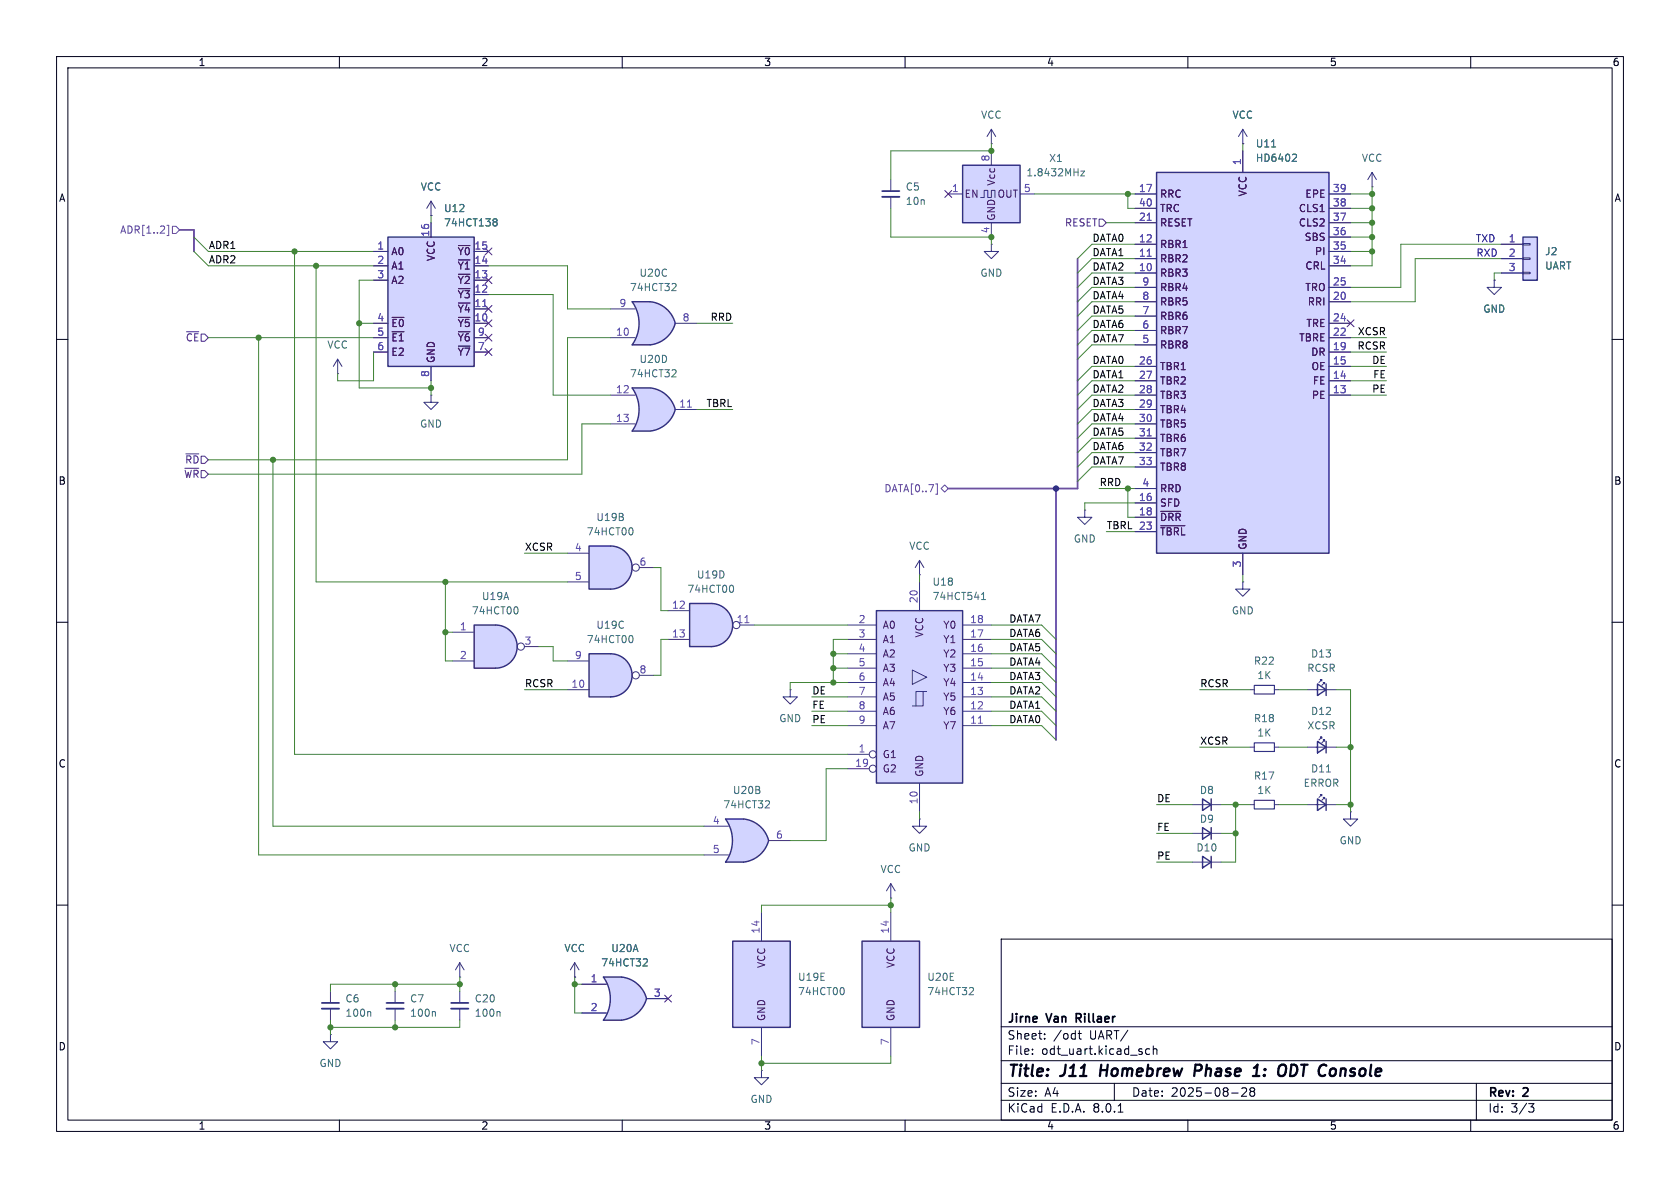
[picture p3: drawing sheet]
<svg xmlns="http://www.w3.org/2000/svg" width="297mm" height="210mm" viewBox="0 0 297 210" stroke-linecap="round" stroke-linejoin="round" font-family="sans-serif">
<g fill="none" stroke="#00001b" stroke-width=".18">
<path d="M10 10h277v190h-277zM12 12h273v186h-273zM60 10v2M110 10v2M160 10v2M210 10v2M260 10v2M10 60h2M285 60h2M10 110h2M285 110h2M10 160h2"/>
<path d="M285 160h2M177 166h108v32h-108zM60 198v2M110 198v2M160 198v2M177 194.5h108M177 191.5h108M177 187.5h108M177 181.5h108M182.5 186.3v.1M182.5 185.5v.1M184.7 183.6v.1"/>
<path d="M184.7 182.8v.1M190.6 182.7h.6M190.8 182.2v1.3l.4 .2M197 191.5v3M197.7 196.6h.8M203.2 185.5l-.4-.1-.3 .3v.4l.2 .2h.5M203.9 185.5l.2-.1 .4 .1v.9M203.9 184.9v1.5M210 198v2M217.7 193.2h1.2M219.5 192.4l.6-.1 .2 .1 .1 .3-.9 1.1h.9M221.2 192.9l-.2-.2 .2-.4 .5 .1 .1 .2-.3 .3"/>
<path d="M221.2 192.9l-.2 .3v.3l.2 .3 .5-.1 .1-.2-.1-.4-.2-.2M221.2 192.9h.3M260 198v2M261 191.5v6.5M270.2 195.1h1l-.5 .6 .4 .1 .1 .5-.3 .3h-.4"/>
</g>
<path d="M194.7 188.2l-.3 2M212.1 188.2h-.7l-.3 2M212.2 189.2l-1 .1M221.5 190.2h1.1M221.9 188.7l.4-.5-.2 2M223.5 190l.1 .1-.1 .1M223.5 190l-.1 .1 .1 .1M223.5 190v.2M223.6 189l-.1 .1 .1 .1M228.8 188.2h-.5l-.2 2 .7-.1" fill="none" stroke="#00001b" stroke-width=".4"/>
<path d="M190.3 180h.5M190.8 179.2h-.5v1.5" fill="none" stroke="#00001b" stroke-width=".3"/>
<path d="M107.9 96.5a3.8 3.8 0 0 1 3.8 3.8 3.8 3.8 0 0 1-3.8 3.8z" fill="#d2d4ff" stroke="#d2d4ff" stroke-width=".18"/>
<path d="M104.1 96.5h3.8v7.6h-3.8z" fill="#d2d4ff"/>
<path d="M104.1 96.5h3.8a3.8 3.8 0 0 1 3.8 3.8 3.8 3.8 0 0 1-3.8 3.8h-3.8zM212.6 141.2l1.5 1-1.5 1.1zM214.1 141.2v2.1" fill="none" stroke="#313184" stroke-width=".25"/>
<g fill="none" stroke="#3d3384" stroke-width=".18">
<path d="M100.3 97.8h3.8M100.3 102.9h3.8M113 100.3h2.6M221 121.9h.7M225.3 121.9h.8M210.8 142.2h1.8M214.1 142.2h1.8"/>
<circle cx="112.4" cy="100.3" r=".63"/>
</g>
<path d="M111.7 93.4l.2 .4-.2 .7" fill="none" stroke="#3a7484" stroke-width=".18"/>
<path d="M221.7 121.2h3.6v1.5h-3.6z" fill="none" stroke="#313184" stroke-width=".2"/>
<path d="M212.6 142.2h1.5" fill="none" stroke="#313184" stroke-width=".18"/>
<path d="M68.6 41.9h15.2v22.9h-15.2z" fill="#d2d4ff"/>
<path d="M68.6 41.9h15.2v22.9h-15.2z" fill="none" stroke="#313184" stroke-width=".25"/>
<g fill="none" stroke="#3d3384" stroke-width=".18">
<path d="M76.2 38.1h.1M76.2 39.4v2.5M66 44.5h2.6M66 57.2h2.6M66 49.5h2.6M66 47h2.6M66 59.7h2.6M83.8 44.5h2.6M83.8 57.2h2.6M83.8 54.6h2.6M83.8 52.1h2.6M83.8 49.5h2.6"/>
<path d="M83.8 47h2.6M83.8 59.7h2.6M66 62.2h2.6M76.2 64.8v2.5M83.8 62.2h2.6"/>
</g>
<path d="M85.3 54.2h.8" fill="none" stroke="#5a4eca" stroke-width=".18"/>
<path d="M69.3 56.1h2.1M81 43.4h2.1" fill="none" stroke="#411d64" stroke-width=".18"/>
<path d="M87.4 38.7h.2l.3 .2-.3 .3M87.4 39.2h.2M87.6 39.2l.3 .3v.2l-.1 .2h-.4" fill="none" stroke="#3a7484" stroke-width=".18"/>
<path d="M76.2 35.6l-.8 1.2M76.2 35.6v2.5M76.2 35.6l.8 1.2" fill="none" stroke="#313184" stroke-width=".18"/>
<path d="M204.5 30.5h30.4v67.3h-30.4z" fill="#d2d4ff"/>
<path d="M204.5 30.5h30.4v67.3h-30.4z" fill="none" stroke="#313184" stroke-width=".25"/>
<g fill="none" stroke="#3d3384" stroke-width=".18">
<path d="M200.7 34.3h3.8M200.7 39.4h3.8M200.7 36.8h3.8M219.7 25.4h.1M219.7 26.7v3.8M234.9 34.3h3.9M234.9 39.4h3.9M234.9 36.8h3.9M200.7 48.3h3.8M200.7 45.7h3.8M200.7 43.2h3.8M200.7 53.3h3.8"/>
<path d="M200.7 50.8h3.8M200.7 58.4h3.8M200.7 55.9h3.8M234.9 53.3h3.9M234.9 59.7h3.9M234.9 57.2h3.9M234.9 50.8h3.9M234.9 47h3.9M234.9 44.5h3.9M234.9 41.9h3.9M200.7 69.9h3.8M200.7 67.3h3.8"/>
<path d="M200.7 64.8h3.8M200.7 72.4h3.8M200.7 74.9h3.8M200.7 77.5h3.8M200.7 61h3.8M234.9 69.9h3.9M234.9 67.3h3.9M234.9 64.8h3.9M234.9 62.2h3.9M191.8 90.2h.1M200.7 88.9h3.8M200.7 91.4h3.8"/>
<path d="M200.7 94h3.8M200.7 80h3.8M200.7 82.6h3.8M200.7 86.4h3.8M219.7 97.8v3.8M157.5 158.8h.1M162.6 144.8h.1"/>
</g>
<path d="M202.8 39h.7M202.8 45.3h.7M202.8 77.1h.7" fill="none" stroke="#5a4eca" stroke-width=".18"/>
<path d="M205.2 90.4h3.6M205.2 92.9h4.3" fill="none" stroke="#411d64" stroke-width=".18"/>
<path d="M224.8 26h.7" fill="none" stroke="#3a7384" stroke-width=".18"/>
<path d="M228.7 27.2l.4 .1 .1 .3-.8 .9h.8" fill="none" stroke="#3a7484" stroke-width=".18"/>
<path d="M219.7 22.9l-.8 1.2M219.7 22.9v2.5M219.7 22.9l.8 1.2M191.8 90.2v1.2h1.2l-1.2 1.3-1.3-1.3h1.3M157.5 156.2l-.8 1.3M157.5 156.2v2.6M157.5 156.2l.7 1.3M162.6 144.8v1.3h1.2l-1.2 1.2-1.3-1.2h1.3" fill="none" stroke="#313184" stroke-width=".18"/>
<path d="M109.3 175.2l5 1.3a5.2 5.2 0 0 1-4.4 3.8z" fill="#d2d4ff" stroke="#d2d4ff" stroke-width=".18"/>
<path d="M106.7 172.7h3.2M106.7 180.3h3.2" fill="none" stroke="#d2d4ff" stroke-width=".18"/>
<path d="M106.7 172.7h3.2v7.6h-3.2a6.7 6.7 0 0 0 0-7.6z" fill="#d2d4ff"/>
<g fill="#d2d4ff" stroke="#d2d4ff" stroke-width=".18">
<path d="M109.9 172.7a5.1 5.1 0 0 1 4.4 3.8l-5 1.3z"/>
<path d="M107.9 115.6a3.8 3.8 0 0 1 3.8 3.8 3.8 3.8 0 0 1-3.8 3.8z"/>
</g>
<path d="M106.7 172.7h3.2a5.1 5.1 0 0 1 4.4 3.8 5.2 5.2 0 0 1-4.4 3.8h-3.2a6.6 6.6 0 0 0 0-7.6z" fill="none" stroke="#313184" stroke-width=".25"/>
<path d="M157.5 31.8v2M157.5 34.8v2M175.3 25.4h.1M102.9 174h4.3M102.9 179.1h4.3M114.3 176.5h3.8" fill="none" stroke="#3d3384" stroke-width=".18"/>
<path d="M114.2 169.5l.3 .2-.1 .3-.7 .8h.8" fill="none" stroke="#3a7484" stroke-width=".18"/>
<path d="M175.3 22.9l-.8 1.2M175.3 22.9v2.5M175.3 22.9l.7 1.2" fill="none" stroke="#313184" stroke-width=".18"/>
<path d="M156 34.8h3" fill="none" stroke="#313184" stroke-width=".33"/>
<path d="M156 33.8h3" fill="none" stroke="#313184" stroke-width=".3"/>
<path d="M104.1 115.6h3.8v7.6h-3.8z" fill="#d2d4ff"/>
<path d="M104.1 115.6h3.8a3.8 3.8 0 0 1 3.8 3.8 3.8 3.8 0 0 1-3.8 3.8h-3.8z" fill="none" stroke="#313184" stroke-width=".25"/>
<g fill="none" stroke="#3d3384" stroke-width=".18">
<path d="M100.3 116.8h3.8M113 119.4h2.6M100.3 121.9h3.8"/>
<circle cx="112.4" cy="119.4" r=".63"/>
</g>
<path d="M111.7 112.4l.2 .4-.2 .7" fill="none" stroke="#3a7484" stroke-width=".18"/>
<path d="M87.6 110.5a3.8 3.8 0 0 1 3.8 3.8 3.8 3.8 0 0 1-3.8 3.8z" fill="#d2d4ff" stroke="#d2d4ff" stroke-width=".18"/>
<path d="M83.8 110.5h3.8v7.6h-3.8z" fill="#d2d4ff"/>
<path d="M83.8 110.5h3.8a3.8 3.8 0 0 1 3.8 3.8 3.8 3.8 0 0 1-3.8 3.8h-3.8z" fill="none" stroke="#313184" stroke-width=".25"/>
<g fill="none" stroke="#3d3384" stroke-width=".18">
<path d="M59.7 66h.1M80 111.8h3.8M80 116.8h3.8M92.7 114.3h2.5"/>
<circle cx="92.1" cy="114.3" r=".63"/>
</g>
<path d="M91.4 107.3l.2 .4-.2 .8" fill="none" stroke="#3a7484" stroke-width=".18"/>
<path d="M59.7 63.5l-.8 1.3M59.7 63.5v2.5M59.7 63.5l.8 1.3" fill="none" stroke="#313184" stroke-width=".18"/>
<path d="M170.2 29.2h10.1v10.2h-10.1z" fill="#d2d4ff"/>
<path d="M170.2 29.2h10.1v10.2h-10.1zM212.6 146.3l1.5 1-1.5 1zM214.1 146.3v2" fill="none" stroke="#313184" stroke-width=".25"/>
<path d="M173.4 34.9h.6v-1.2h.6v1.2h.7v-1.2h.6v1.2M76.2 69.9v1.2h1.3l-1.3 1.3-1.3-1.3h1.3M212.6 147.3h1.5M81.3 170.2l-.8 1.3M81.3 170.2v2.5M81.3 170.2l.7 1.3M101.6 170.2l-.8 1.3M101.6 170.2v2.5M101.6 170.2l.8 1.3" fill="none" stroke="#313184" stroke-width=".18"/>
<path d="M167.6 34.3h2.6M175.3 26.7v2.5M175.3 39.4v2.5M180.3 34.3h2.6M76.2 69.9h.1M210.8 147.3h1.8M214.1 147.3h1.8M81.3 172.7h.1M81.3 175.3v2M81.3 178.3v2M101.6 172.7h.1" fill="none" stroke="#3d3384" stroke-width=".18"/>
<path d="M191.1 30.2h.6l-.6 .9h.6M88.2 178.8l.2 .2v.7" fill="none" stroke="#3a7484" stroke-width=".18"/>
<path d="M79.8 178.3h3" fill="none" stroke="#313184" stroke-width=".33"/>
<path d="M79.8 177.3h3" fill="none" stroke="#313184" stroke-width=".3"/>
<path d="M154.9 108h15.3v30.4h-15.3z" fill="#d2d4ff"/>
<path d="M175.3 43.2v1.3h1.2l-1.2 1.2-1.3-1.2h1.3M162.6 99.1l-.8 1.2M162.6 99.1v2.5M162.6 99.1l.7 1.2M161.3 118.4l2.5 1.3-2.5 1.3zM163.2 122.3h-1.3v2.5M163.8 122.3h-.6v2.5h-1.9M212.6 152.4h1.5M58.4 182.9v1.3h1.3l-1.3 1.2-1.3-1.2h1.3" fill="none" stroke="#313184" stroke-width=".18"/>
<path d="M154.9 108h15.3v30.4h-15.3zM212.6 151.4l1.5 1-1.5 1zM214.1 151.4v2" fill="none" stroke="#313184" stroke-width=".25"/>
<g fill="none" stroke="#3d3384" stroke-width=".18">
<path d="M175.3 43.2h.1M149.9 118.1h5M149.9 115.6h5M149.9 113h5M149.9 110.5h5M162.6 101.6h.1M162.6 102.9v5.1M170.2 118.1h5.1M170.2 115.6h5.1M170.2 113h5.1M170.2 110.5h5.1M149.9 133.4h3.8"/>
<path d="M149.9 128.3h5M149.9 125.7h5M149.9 123.2h5M149.9 120.7h5M149.9 135.9h3.8M162.6 138.4v5.1M170.2 128.3h5.1M170.2 125.7h5.1M170.2 123.2h5.1M170.2 120.7h5.1M221 132.1h.7M225.3 132.1h.8"/>
<path d="M210.8 152.4h1.8M214.1 152.4h1.8M221 142.2h.7M225.3 142.2h.8M58.4 182.9h.1"/>
<circle cx="154.3" cy="133.3" r=".63"/>
<circle cx="154.3" cy="135.9" r=".63"/>
</g>
<path d="M173 127.9h.7" fill="none" stroke="#5a4eca" stroke-width=".18"/>
<path d="M173.5 106h.7M173.5 105.1l.4-.4v1.3" fill="none" stroke="#3a7484" stroke-width=".18"/>
<path d="M221.7 131.3h3.6v1.5h-3.6zM221.7 141.5h3.6v1.5h-3.6z" fill="none" stroke="#313184" stroke-width=".2"/>
<path d="M114.4 71l5 1.4a5.2 5.2 0 0 1-4.4 3.8z" fill="#d2d4ff" stroke="#d2d4ff" stroke-width=".18"/>
<path d="M111.8 76.2h3.1M111.8 68.6h3.1" fill="none" stroke="#d2d4ff" stroke-width=".18"/>
<path d="M111.8 68.6h3.1v7.6h-3.1a6.7 6.7 0 0 0 0-7.6z" fill="#d2d4ff"/>
<g fill="#d2d4ff" stroke="#d2d4ff" stroke-width=".18">
<path d="M115 68.6a5.1 5.1 0 0 1 4.4 3.8l-5 1.3z"/>
<path d="M125.7 106.7a3.8 3.8 0 0 1 3.8 3.8 3.8 3.8 0 0 1-3.8 3.8z"/>
</g>
<path d="M111.8 68.6h3.1a5.1 5.1 0 0 1 4.5 3.8 5.2 5.2 0 0 1-4.4 3.8h-3.2a6.6 6.6 0 0 0 0-7.6z" fill="none" stroke="#313184" stroke-width=".25"/>
<path d="M107.9 69.9h4.4M107.9 74.9h4.4M119.4 72.4h3.8" fill="none" stroke="#3d3384" stroke-width=".18"/>
<path d="M121.5 72h.8" fill="none" stroke="#5a4eca" stroke-width=".18"/>
<path d="M119.3 65.3l.2 .3v.3l-.8 .7h.8" fill="none" stroke="#3a7484" stroke-width=".18"/>
<path d="M121.9 106.7h3.8v7.6h-3.8z" fill="#d2d4ff"/>
<path d="M121.9 106.7h3.8a3.8 3.8 0 0 1 3.8 3.8 3.8 3.8 0 0 1-3.8 3.8h-3.8z" fill="none" stroke="#313184" stroke-width=".25"/>
<g fill="none" stroke="#3d3384" stroke-width=".18">
<path d="M118.1 108h3.8M118.1 113h3.8M130.8 110.5h2.5"/>
<circle cx="130.2" cy="110.5" r=".63"/>
</g>
<path d="M131.7 110.1h.7" fill="none" stroke="#5a4eca" stroke-width=".18"/>
<path d="M129.5 103.5l.2 .4-.2 .8" fill="none" stroke="#3a7484" stroke-width=".18"/>
<path d="M114.4 55.8l5 1.3a5.2 5.2 0 0 1-4.4 3.9z" fill="#d2d4ff" stroke="#d2d4ff" stroke-width=".18"/>
<path d="M111.8 53.3h3.1M111.8 61h3.1" fill="none" stroke="#d2d4ff" stroke-width=".18"/>
<path d="M111.8 53.3h3.1v7.7h-3.1a6.7 6.7 0 0 0 0-7.7z" fill="#d2d4ff"/>
<g fill="#d2d4ff" stroke="#d2d4ff" stroke-width=".18">
<path d="M115 53.3a5.1 5.1 0 0 1 4.4 3.9l-5 1.2z"/>
<path d="M130.9 147.2l5 1.4a5.2 5.2 0 0 1-4.4 3.8z"/>
</g>
<path d="M111.8 53.3h3.1a5.1 5.1 0 0 1 4.5 3.9 5.2 5.2 0 0 1-4.4 3.8h-3.2a6.6 6.6 0 0 0 0-7.7z" fill="none" stroke="#313184" stroke-width=".25"/>
<path d="M242.6 33h.1M107.9 59.7h4.4M107.9 54.6h4.4M119.4 57.2h3.8" fill="none" stroke="#3d3384" stroke-width=".18"/>
<path d="M119.3 50.1l.2 .3v.3l-.8 .7h.8" fill="none" stroke="#3a7484" stroke-width=".18"/>
<path d="M242.6 30.5l-.8 1.3M242.6 30.5v2.5M242.6 30.5l.7 1.3" fill="none" stroke="#313184" stroke-width=".18"/>
<path d="M128.3 152.4h3.1M128.3 144.8h3.1" fill="none" stroke="#d2d4ff" stroke-width=".18"/>
<path d="M128.3 144.8h3.1v7.6h-3.1a6.7 6.7 0 0 0 0-7.6z" fill="#d2d4ff"/>
<path d="M131.5 144.8a5.1 5.1 0 0 1 4.4 3.8l-5 1.3z" fill="#d2d4ff" stroke="#d2d4ff" stroke-width=".18"/>
<path d="M131.4 144.8h-3.1a6.6 6.6 0 0 1 0 7.6h3.1M131.5 144.8a5.1 5.1 0 0 1 4.4 3.8 5.2 5.2 0 0 1-4.4 3.8" fill="none" stroke="#313184" stroke-width=".25"/>
<path d="M124.5 146.1h4.3M124.5 151.1h4.3M135.9 148.6h3.8M58.4 175.3v2M58.4 178.3v2M69.8 175.3v2M69.8 178.3v2" fill="none" stroke="#3d3384" stroke-width=".18"/>
<path d="M135.8 141.5l.2 .3v.3l-.7 .7h.7M65.4 178.8l.1 .2v.7M76.8 178.8l.2 .2v.7" fill="none" stroke="#3a7484" stroke-width=".18"/>
<path d="M56.9 178.3h3M68.3 178.3h3.1" fill="none" stroke="#313184" stroke-width=".33"/>
<path d="M56.9 177.3h3M68.3 177.3h3.1" fill="none" stroke="#313184" stroke-width=".3"/>
<path d="M129.5 166.4h10.2v15.2h-10.2z" fill="#d2d4ff"/>
<path d="M232.9 131.1l1.5 1-1.5 1zM234.4 131.1v2M129.5 166.4h10.2v15.2h-10.2z" fill="none" stroke="#313184" stroke-width=".25"/>
<path d="M231.1 132.1h1.8M234.4 132.1h1.8M134.6 161.3v5.1M134.6 189.2h.1M134.6 181.6v5.1" fill="none" stroke="#3d3384" stroke-width=".18"/>
<path d="M149.1 174.6l.1 .5-.1 .7" fill="none" stroke="#3a7484" stroke-width=".18"/>
<path d="M232.7 132.1h1.7M233.7 130.6v-.3h-.3h.3l-.5 .5M234.2 131.1v-.3h-.3h.3l-.5 .5M134.6 189.2v1.3h1.3l-1.3 1.3-1.3-1.3h1.3" fill="none" stroke="#313184" stroke-width=".18"/>
<path d="M152.4 166.4h10.2v15.2h-10.2z" fill="#d2d4ff"/>
<path d="M232.9 120.9l1.5 1-1.5 1zM234.4 120.9v2M232.9 141.2l1.5 1-1.5 1.1zM234.4 141.2v2.1M152.4 166.4h10.2v15.2h-10.2z" fill="none" stroke="#313184" stroke-width=".25"/>
<path d="M219.7 102.9h.1M231.1 121.9h1.8M234.4 121.9h1.8M231.1 142.2h1.8M234.4 142.2h1.8M238.8 143.5h.1M157.5 161.3v5.1M157.5 181.6v5.1" fill="none" stroke="#3d3384" stroke-width=".18"/>
<path d="M171.9 174.6l.2 .2-.1 .3-.7 .7h.8" fill="none" stroke="#3a7484" stroke-width=".18"/>
<path d="M219.7 102.9v1.2h1.3l-1.3 1.3-1.3-1.3h1.3M232.7 121.9h1.7M233.7 120.4v-.3h-.3h.3l-.5 .6M234.2 120.9v-.2h-.3h.3l-.5 .5M232.7 142.2h1.7M233.7 140.7v-.2h-.3h.3l-.5 .5M234.2 141.2v-.2h-.3h.3l-.5 .5M238.8 143.5v1.3h1.2l-1.2 1.3-1.3-1.3h1.3" fill="none" stroke="#313184" stroke-width=".18"/>
<path d="M234.5 136.5h.7" fill="none" stroke="#3a7384" stroke-width=".18"/>
<path d="M269.2 41.9h2.6v7.6h-2.6z" fill="#d2d4ff"/>
<path d="M264.2 49.5v1.3h1.2l-1.2 1.3-1.3-1.3h1.3M269.2 48.1h1.3v.3h-1.3zM269.2 45.6h1.3v.2h-1.3zM269.2 43.1h1.3v.2h-1.3zM139.7 121.9v1.3h1.3l-1.3 1.3-1.3-1.3h1.3" fill="none" stroke="#313184" stroke-width=".18"/>
<path d="M269.2 41.9h2.6v7.6h-2.6z" fill="none" stroke="#313184" stroke-width=".25"/>
<g fill="none" stroke="#3d3384" stroke-width=".18">
<path d="M76.2 38.1h.1M76.2 39.4v2.5M200.7 34.3h3.8M200.7 39.4h3.8M200.7 36.8h3.8M219.7 25.4h.1M219.7 26.7v3.8M234.9 34.3h3.9M234.9 39.4h3.9M234.9 36.8h3.9M66 44.5h2.6M66 57.2h2.6"/>
<path d="M66 49.5h2.6M66 47h2.6M66 59.7h2.6M83.8 44.5h2.6M83.8 57.2h2.6M83.8 54.6h2.6M83.8 52.1h2.6M83.8 49.5h2.6M83.8 47h2.6M83.8 59.7h2.6M200.7 43.2h3.8M200.7 45.7h3.8"/>
<path d="M200.7 48.3h3.8M200.7 53.3h3.8M200.7 50.8h3.8M200.7 58.4h3.8M200.7 55.9h3.8M234.9 44.5h3.9M234.9 57.2h3.9M234.9 47h3.9M234.9 59.7h3.9M234.9 53.3h3.9M234.9 50.8h3.9M234.9 41.9h3.9"/>
<path d="M264.2 49.5h.1M265.4 43.2h3.8M265.4 45.7h3.8M265.4 48.3h3.8M66 62.2h2.6M76.2 64.8v2.5M83.8 62.2h2.6M200.7 69.9h3.8M200.7 67.3h3.8M200.7 64.8h3.8M200.7 72.4h3.8M200.7 74.9h3.8"/>
<path d="M200.7 77.5h3.8M200.7 61h3.8M234.9 62.2h3.9M234.9 69.9h3.9M234.9 67.3h3.9M234.9 64.8h3.9M200.7 88.9h3.8M200.7 91.4h3.8M200.7 94h3.8M200.7 80h3.8M200.7 82.6h3.8M200.7 86.4h3.8"/>
<path d="M219.7 97.8v3.8M139.7 121.9h.1M101.6 172.7h.1M102.9 174h4.3M102.9 179.1h4.3M114.3 176.5h3.8"/>
</g>
<path d="M194.3 38.7h.6l.7 .7-.7 .6h-.6zM32.9 80.2h2.2" fill="none" stroke="#542682" stroke-width=".18"/>
<path d="M29.5 39.8h.3v1.8h-.3M30.5 40h.6l.6 .6-.6 .7h-.6zM165.4 85.5h.3v1.9h-.3M166.4 86.4l.6-.7 .6 .7-.6 .6z" fill="none" stroke="#6e3ba0" stroke-width=".18"/>
<path d="M31.7 40.6h2.6v3.9M190.5 45.7v40.7h-22.9M186.7 86.4v44.4" fill="none" stroke="#6e3ba0" stroke-width=".3"/>
<g fill="none" stroke="#428437" stroke-width=".18">
<path d="M76.2 38.1v1.3M157.5 36.8v5.1h17.8v1.3M175.3 25.4v1.3h-17.8v5.1M182.9 34.3h17.8M195.6 39.4h5.1M199.4 34.3v2.5h1.3M219.7 25.4v1.3M238.8 39.4h3.8M238.8 36.8h3.8M238.8 34.3h3.8M242.6 33v14h-3.8M34.3 44.5l2.5 2.5h29.2"/>
<path d="M34.3 41.9l2.5 2.6h29.2M36.8 59.7h29.2M45.7 59.7v91.4h78.8M52.1 44.5v88.9h97.8M55.9 47v55.9h44.4M63.5 57.2h2.5M66 49.5h-2.5v19.1h12.7M86.4 47h13.9v7.6h7.6M86.4 52.1h11.4v17.8h10.1M107.9 59.7h-7.6v21.6h-63.5M123.2 57.2h6.3M200.7 43.2h-7.7l-2.5 2.5"/>
<path d="M200.7 45.7h-7.7l-2.5 2.6M200.7 50.8h-7.7l-2.5 2.5M200.7 53.3h-7.7l-2.5 2.6M200.7 48.3h-7.7l-2.5 2.5M200.7 58.4h-7.7l-2.5 2.6M200.7 55.9h-7.7l-2.5 2.5M238.8 59.7h6.3M238.8 41.9h3.8M238.8 44.5h3.8M265.4 43.2h-17.8v7.6h-8.8M265.4 45.7h-15.2v7.6h-11.4M265.4 48.3h-1.2v1.2"/>
<path d="M66 62.2v5.1h-6.3v-1.3M76.2 67.3v2.6M107.9 74.9h-5v8.9h-66.1M123.2 72.4h6.3M200.7 69.9h-7.7l-2.5 2.5M200.7 72.4h-7.7l-2.5 2.5M200.7 67.3h-7.7l-2.5 2.6M200.7 77.5h-7.7l-2.5 2.5M200.7 74.9h-7.7l-2.5 2.6M200.7 61h-7.7l-2.5 2.5M200.7 64.8h-7.7l-2.5 2.5M238.8 69.9h6.3"/>
<path d="M238.8 67.3h6.3M238.8 62.2h6.3M238.8 64.8h6.3M48.3 81.3v64.8h76.2M92.7 97.8h7.6M194.3 86.4h6.4M195.6 94h5.1M199.4 86.4v5h1.3M200.7 82.6h-7.7l-2.5 2.5M200.7 80h-7.7l-2.5 2.6M200.7 88.9h-8.9v1.3M78.7 102.9v13.9h1.3"/>
<path d="M78.7 111.8h1.3M95.2 114.3h2.6v2.5h2.5M115.6 100.3h1.2v7.7h1.3M118.1 113h-1.3v6.4h-1.2M133.3 110.5h16.6M147.3 115.6h2.6M147.3 118.1h2.6M149.9 113h-2.6v7.7M162.6 101.6v1.3M175.3 113h8.8l2.6 2.6M175.3 110.5h8.8l2.6 2.5M175.3 115.6h8.8l2.6 2.5"/>
<path d="M175.3 118.1h8.8l2.6 2.6M219.7 101.6v1.3M92.7 121.9h7.6M143.5 125.7h6.4M143.5 128.3h6.4M143.5 123.2h6.4M149.9 120.7h-10.2v1.2M149.9 135.9h-3.9v12.7h-6.3M175.3 125.7h8.8l2.6 2.6M175.3 128.3h8.8l2.6 2.5M175.3 123.2h8.8l2.6 2.5M175.3 120.7h8.8l2.6 2.5"/>
<path d="M212.1 121.9h8.9M212.1 132.1h8.9M226.1 121.9h5M226.1 132.1h5M236.2 121.9h2.6v21.6M236.2 132.1h2.6M157.5 158.8v2.5M162.6 143.5v1.3M204.5 142.2h6.3M204.5 147.3h6.3M204.5 152.4h6.3M215.9 142.2h5.1"/>
<path d="M215.9 147.3h2.5M218.4 142.2v10.2h-2.5M226.1 142.2h5M236.2 142.2h2.6M69.8 174v1.3M81.3 172.7v2.6M81.3 174h-22.9v1.3M101.6 174h1.3M101.6 172.7v6.4h1.3M157.5 160h-22.9v1.3M58.4 180.3v2.6M69.8 180.3v1.3"/>
<path d="M81.3 180.3v1.3h-22.9M134.6 186.7v2.5M157.5 186.7v1.3h-22.9"/>
</g>
<g fill="none" stroke="#5d0084" stroke-width=".18">
<path d="M167 33.7l1.2 1.2M168.2 33.7l-1.2 1.2M85.8 54l1.2 1.2M85.8 43.8l1.2 1.3M85.8 48.9l1.2 1.2M85.8 59.1l1.2 1.2M85.8 56.5l1.2 1.3M87 54l-1.2 1.2M87 43.8l-1.2 1.3M87 48.9l-1.2 1.2M87 59.1l-1.2 1.2M87 56.5l-1.2 1.3"/>
<path d="M238.2 56.5l1.2 1.3M239.4 56.5l-1.2 1.3M85.8 61.6l1.2 1.2M87 61.6l-1.2 1.2M117.5 175.9l1.2 1.2M118.7 175.9l-1.2 1.2"/>
</g>
<path d="M87.4 38.7h.2l.3 .2-.3 .3M87.4 39.2h.2M87.6 39.2l.3 .3v.2l-.1 .2h-.4M228.7 27.2l.4 .1 .1 .3-.8 .9h.8M114.2 169.5l.3 .2-.1 .3-.7 .8h.8" fill="none" stroke="#3a7484" stroke-width=".18"/>
<path d="M202.8 39h.7M85.3 54.2h.8M202.8 45.3h.7M202.8 77.1h.7" fill="none" stroke="#5a4eca" stroke-width=".18"/>
<path d="M69.3 56.1h2.1M81 43.4h2.1M205.2 90.4h3.6M205.2 92.9h4.3" fill="none" stroke="#411d64" stroke-width=".18"/>
<path d="M224.8 26h.7" fill="none" stroke="#3a7384" stroke-width=".18"/>
<g fill="#428437" stroke="#428437" stroke-width=".18">
<circle cx="48.3" cy="81.3" r=".46"/>
<circle cx="45.7" cy="59.7" r=".46"/>
<circle cx="55.9" cy="47" r=".46"/>
<circle cx="63.5" cy="57.2" r=".46"/>
<circle cx="76.2" cy="68.6" r=".46"/>
<circle cx="52.1" cy="44.5" r=".46"/>
<circle cx="134.6" cy="188" r=".46"/>
<circle cx="101.6" cy="174" r=".46"/>
<circle cx="69.8" cy="181.6" r=".46"/>
<circle cx="58.4" cy="181.6" r=".46"/>
<circle cx="69.8" cy="174" r=".46"/>
<circle cx="78.7" cy="111.8" r=".46"/>
<circle cx="78.7" cy="102.9" r=".46"/>
<circle cx="81.3" cy="174" r=".46"/>
<circle cx="242.6" cy="44.5" r=".46"/>
<circle cx="175.3" cy="26.7" r=".46"/>
<circle cx="175.3" cy="41.9" r=".46"/>
<circle cx="199.4" cy="34.3" r=".46"/>
<circle cx="218.4" cy="142.2" r=".46"/>
<circle cx="238.8" cy="132.1" r=".46"/>
<circle cx="218.4" cy="147.3" r=".46"/>
<circle cx="238.8" cy="142.2" r=".46"/>
<circle cx="242.6" cy="39.4" r=".46"/>
<circle cx="242.6" cy="41.9" r=".46"/>
<circle cx="242.6" cy="34.3" r=".46"/>
<circle cx="242.6" cy="36.8" r=".46"/>
<circle cx="147.3" cy="120.7" r=".46"/>
<circle cx="147.3" cy="118.1" r=".46"/>
<circle cx="157.5" cy="160" r=".46"/>
<circle cx="147.3" cy="115.6" r=".46"/>
<circle cx="199.4" cy="86.4" r=".46"/>
</g>
<circle cx="186.7" cy="86.4" r=".46" fill="#000084" stroke="#000084" stroke-width=".18"/>
<g font-size="2.8" fill="#00001b">
<text x="178" y="190.9">Title:</text>
<text x="187.7" y="190.9">J11</text>
<text x="195.3" y="190.9">Homebrew</text>
<text x="212.8" y="190.9">Phase</text>
<text x="224.1" y="190.9">1:</text>
<text x="229.2" y="190.9">ODT Console</text>
</g>
<g font-size="2.1" fill="#00001b">
<text x="178" y="184">Sheet:</text>
<text x="178" y="181.2">Jirne</text>
<text x="185.2" y="181.2">Van</text>
<text x="186.2" y="184">/odt</text>
<text x="190.9" y="181.2">Rillaer</text>
<text x="192.7" y="184">UART/</text>
<text x="178" y="186.7">File:</text>
<text x="184.1" y="186.7">odt_uart.kicad_sch</text>
<text x="178" y="196.9">KiCad</text>
<text x="178" y="194.1">Size:</text>
<text x="184.7" y="194.1">A4</text>
<text x="185.7" y="196.9">E.D.A.</text>
<text x="193.3" y="196.9">8.0.1</text>
<text x="200" y="194.1">Date:</text>
<text x="207" y="194.1">2025-08-28</text>
<text x="263" y="194.3">Rev:</text>
<text x="263" y="196.9">Id:</text>
<text x="267.1" y="196.9">3/3</text>
<text x="269.4" y="194.3">2</text>
</g>
<g font-size="1.8" fill="#00001b">
<text x="35" y="11.9">1</text>
<text x="85" y="11.9">2</text>
<text x="135" y="11.9">3</text>
<text x="185" y="11.9">4</text>
<text x="235" y="11.9">5</text>
<text x="285" y="11.9">6</text>
<text x="10.3" y="35.9">A</text>
<text x="285.3" y="35.9">A</text>
<text x="10.3" y="85.9">B</text>
<text x="285.3" y="85.9">B</text>
<text x="10.3" y="135.9">C</text>
<text x="285.3" y="135.9">C</text>
<text x="10.3" y="185.9">D</text>
<text x="285.3" y="185.9">D</text>
<text x="35" y="199.9">1</text>
<text x="85" y="199.9">2</text>
<text x="135" y="199.9">3</text>
<text x="185" y="199.9">4</text>
<text x="235" y="199.9">5</text>
<text x="285" y="199.9">6</text>
</g>
<g font-size="1.8" fill="#3a7484">
<text x="173.3" y="21.2">VCC</text>
<text x="217.8" y="21.2">VCC</text>
<text x="221.9" y="28.8">HD6402</text>
<text x="240.7" y="28.8">VCC</text>
<text x="74.3" y="33.9">VCC</text>
<text x="181.4" y="31.4">1.8432MHz</text>
<text x="78.4" y="40.2">74HCT138</text>
<text x="160" y="36.4">10n</text>
<text x="273.1" y="47.9">UART</text>
<text x="111.3" y="51.7">74HCT32</text>
<text x="173.2" y="49.1">GND</text>
<text x="262.1" y="55.5">GND</text>
<text x="57.8" y="61.8">VCC</text>
<text x="111.3" y="66.9">74HCT32</text>
<text x="74.2" y="75.8">GND</text>
<text x="103.6" y="94.8">74HCT00</text>
<text x="160.6" y="97.4">VCC</text>
<text x="189.7" y="96.1">GND</text>
<text x="121.4" y="105">74HCT00</text>
<text x="164.8" y="106.3">74HCT541</text>
<text x="83.3" y="108.8">74HCT00</text>
<text x="103.6" y="113.9">74HCT00</text>
<text x="217.7" y="108.8">GND</text>
<text x="231" y="119">RCSR</text>
<text x="222.2" y="120.2">1K</text>
<text x="137.7" y="127.9">GND</text>
<text x="222.2" y="130.4">1K</text>
<text x="231" y="129.1">XCSR</text>
<text x="127.8" y="143.1">74HCT32</text>
<text x="222.2" y="140.6">1K</text>
<text x="230.4" y="139.3">ERROR</text>
<text x="236.7" y="149.5">GND</text>
<text x="155.6" y="154.5">VCC</text>
<text x="160.5" y="150.7">GND</text>
<text x="79.4" y="168.5">VCC</text>
<text x="99.7" y="168.5">VCC</text>
<text x="106.2" y="171">74HCT32</text>
<text x="61" y="179.9">100n</text>
<text x="72.4" y="179.9">100n</text>
<text x="83.8" y="179.9">100n</text>
<text x="141" y="176.1">74HCT00</text>
<text x="163.8" y="176.1">74HCT32</text>
<text x="56.4" y="188.8">GND</text>
<text x="132.6" y="195.2">GND</text>
</g>
<g font-size="1.8" fill="#5a4eca">
<text x="175" y="28.6" transform="rotate(-90 175 28.6)">8</text>
<text x="219.5" y="29.3" transform="rotate(-90 219.5 29.3)">1</text>
<text x="168.2" y="34">1</text>
<text x="180.9" y="34">5</text>
<text x="201.3" y="34">17</text>
<text x="235.5" y="34">39</text>
<text x="75.9" y="42" transform="rotate(-90 75.9 42)">16</text>
<text x="175" y="41.3" transform="rotate(-90 175 41.3)">4</text>
<text x="201.3" y="39.1">21</text>
<text x="201.3" y="36.6">40</text>
<text x="235.5" y="41.7">36</text>
<text x="235.5" y="39.1">37</text>
<text x="235.5" y="36.6">38</text>
<text x="66.6" y="44.2">1</text>
<text x="66.6" y="46.7">2</text>
<text x="83.8" y="46.7">14</text>
<text x="83.8" y="44.2">15</text>
<text x="201.3" y="45.5">11</text>
<text x="201.3" y="42.9">12</text>
<text x="235.5" y="46.7">34</text>
<text x="235.5" y="44.2">35</text>
<text x="266.6" y="42.9">1</text>
<text x="266.6" y="45.5">2</text>
<text x="66.6" y="49.3">3</text>
<text x="83.8" y="51.8">12</text>
<text x="83.8" y="49.3">13</text>
<text x="201.3" y="48">10</text>
<text x="201.9" y="53.1">8</text>
<text x="201.9" y="50.5">9</text>
<text x="235.5" y="53.1">20</text>
<text x="235.5" y="50.5">25</text>
<text x="266.6" y="48">3</text>
<text x="66.6" y="56.9">4</text>
<text x="66.6" y="59.4">5</text>
<text x="83.8" y="56.9">10</text>
<text x="83.8" y="54.4">11</text>
<text x="84.4" y="59.4">9</text>
<text x="108.8" y="59.4">10</text>
<text x="109.4" y="54.4">9</text>
<text x="120.6" y="56.9">8</text>
<text x="201.9" y="58.2">6</text>
<text x="201.9" y="55.6">7</text>
<text x="235.5" y="59.4">22</text>
<text x="235.5" y="56.9">24</text>
<text x="66.6" y="62">6</text>
<text x="84.4" y="62">7</text>
<text x="201.3" y="64.5">26</text>
<text x="201.9" y="60.7">5</text>
<text x="235.5" y="64.5">15</text>
<text x="235.5" y="62">19</text>
<text x="75.9" y="66.7" transform="rotate(-90 75.9 66.7)">8</text>
<text x="108.8" y="69.6">12</text>
<text x="201.3" y="67.1">27</text>
<text x="201.3" y="69.6">28</text>
<text x="235.5" y="69.6">13</text>
<text x="235.5" y="67.1">14</text>
<text x="108.8" y="74.7">13</text>
<text x="120" y="72.1">11</text>
<text x="201.3" y="72.1">29</text>
<text x="201.3" y="74.7">30</text>
<text x="201.3" y="77.2">31</text>
<text x="201.3" y="79.8">32</text>
<text x="201.3" y="82.3">33</text>
<text x="201.3" y="88.6">16</text>
<text x="201.9" y="86.1">4</text>
<text x="201.3" y="91.2">18</text>
<text x="201.3" y="93.7">23</text>
<text x="101.5" y="97.5">4</text>
<text x="113" y="100.1">6</text>
<text x="219.5" y="100.4" transform="rotate(-90 219.5 100.4)">3</text>
<text x="101.5" y="102.6">5</text>
<text x="118.7" y="107.7">12</text>
<text x="162.3" y="106.7" transform="rotate(-90 162.3 106.7)">20</text>
<text x="81.2" y="111.5">1</text>
<text x="118.7" y="112.8">13</text>
<text x="130.1" y="110.2">11</text>
<text x="151.7" y="110.2">2</text>
<text x="151.7" y="112.8">3</text>
<text x="171.4" y="112.8">17</text>
<text x="171.4" y="110.2">18</text>
<text x="81.2" y="116.6">2</text>
<text x="92.6" y="114">3</text>
<text x="101.5" y="116.6">9</text>
<text x="113" y="119.1">8</text>
<text x="151.7" y="115.3">4</text>
<text x="151.7" y="117.9">5</text>
<text x="171.4" y="117.9">15</text>
<text x="171.4" y="115.3">16</text>
<text x="100.9" y="121.7">10</text>
<text x="151.7" y="120.4">6</text>
<text x="151.7" y="122.9">7</text>
<text x="151.7" y="125.5">8</text>
<text x="171.4" y="125.5">12</text>
<text x="171.4" y="122.9">13</text>
<text x="171.4" y="120.4">14</text>
<text x="151.7" y="128">9</text>
<text x="171.4" y="128">11</text>
<text x="151.1" y="135.6">19</text>
<text x="151.7" y="133.1">1</text>
<text x="162.3" y="142.3" transform="rotate(-90 162.3 142.3)">10</text>
<text x="125.9" y="145.8">4</text>
<text x="137.1" y="148.3">6</text>
<text x="125.9" y="150.9">5</text>
<text x="134.4" y="165.1" transform="rotate(-90 134.4 165.1)">14</text>
<text x="157.2" y="165.1" transform="rotate(-90 157.2 165.1)">14</text>
<text x="104.3" y="173.7">1</text>
<text x="104.3" y="178.8">2</text>
<text x="115.5" y="176.3">3</text>
<text x="134.4" y="184.9" transform="rotate(-90 134.4 184.9)">7</text>
<text x="157.2" y="184.9" transform="rotate(-90 157.2 184.9)">7</text>
</g>
<g font-size="1.8" fill="#3a7384">
<text x="185.4" y="28.8">X1</text>
<text x="221.9" y="26.3">U11</text>
<text x="160" y="33.9">C5</text>
<text x="78.4" y="37.7">U12</text>
<text x="273.1" y="45.3">J2</text>
<text x="113" y="49.1">U20C</text>
<text x="113" y="64.4">U20D</text>
<text x="105.3" y="92.3">U19B</text>
<text x="85.1" y="106.3">U19A</text>
<text x="123.1" y="102.5">U19D</text>
<text x="164.8" y="103.7">U18</text>
<text x="105.3" y="111.4">U19C</text>
<text x="221.6" y="117.7">R22</text>
<text x="231.7" y="116.4">D13</text>
<text x="221.6" y="127.9">R18</text>
<text x="231.7" y="126.6">D12</text>
<text x="231.7" y="136.8">D11</text>
<text x="129.5" y="140.6">U20B</text>
<text x="212" y="140.6">D8</text>
<text x="221.6" y="138">R17</text>
<text x="212" y="145.6">D9</text>
<text x="211.4" y="150.7">D10</text>
<text x="108" y="168.5">U20A</text>
<text x="141" y="173.6">U19E</text>
<text x="163.8" y="173.6">U20E</text>
<text x="61" y="177.4">C6</text>
<text x="72.4" y="177.4">C7</text>
<text x="83.8" y="177.4">C20</text>
</g>
<g font-size="1.8" fill="#411d64">
<text x="170.4" y="35.2">EN</text>
<text x="176.1" y="32.9" transform="rotate(-90 176.1 32.9)">Vcc</text>
<text x="176.3" y="35.2">OUT</text>
<text x="205" y="35.2">RRC</text>
<text x="220.6" y="34.8" transform="rotate(-90 220.6 34.8)">VCC</text>
<text x="230.7" y="35.2">EPE</text>
<text x="176.1" y="39.1" transform="rotate(-90 176.1 39.1)">GND</text>
<text x="205" y="40.2">RESET</text>
<text x="205" y="37.7">TRC</text>
<text x="229.5" y="40.2">CLS2</text>
<text x="229.5" y="37.7">CLS1</text>
<text x="69.1" y="45.3">A0</text>
<text x="69.1" y="47.9">A1</text>
<text x="77.1" y="46.2" transform="rotate(-90 77.1 46.2)">VCC</text>
<text x="80.8" y="47.9">~{Y1}</text>
<text x="80.8" y="45.3">~{Y0}</text>
<text x="205" y="46.6">RBR2</text>
<text x="205" y="44">RBR1</text>
<text x="230.5" y="42.8">SBS</text>
<text x="230.7" y="47.9">CRL</text>
<text x="232.4" y="45.3">PI</text>
<text x="69.1" y="50.4">A2</text>
<text x="80.8" y="52.9">~{Y3}</text>
<text x="80.8" y="50.4">~{Y2}</text>
<text x="205" y="49.1">RBR3</text>
<text x="205" y="51.7">RBR4</text>
<text x="230.7" y="51.7">TRO</text>
<text x="69.1" y="58">~{E0}</text>
<text x="80.8" y="58">~{Y5}</text>
<text x="80.8" y="55.5">~{Y4}</text>
<text x="205" y="59.3">RBR7</text>
<text x="205" y="56.7">RBR6</text>
<text x="205" y="54.2">RBR5</text>
<text x="230.9" y="58">TRE</text>
<text x="231.1" y="54.2">RRI</text>
<text x="69.1" y="60.6">~{E1}</text>
<text x="69.1" y="63.1">E2</text>
<text x="77.1" y="64.3" transform="rotate(-90 77.1 64.3)">GND</text>
<text x="80.8" y="63.1">~{Y7}</text>
<text x="80.8" y="60.6">~{Y6}</text>
<text x="205" y="65.6">TBR1</text>
<text x="205" y="61.8">RBR8</text>
<text x="229.6" y="60.6">TBRE</text>
<text x="231.7" y="63.1">DR</text>
<text x="231.8" y="65.6">OE</text>
<text x="205" y="68.2">TBR2</text>
<text x="205" y="70.7">TBR3</text>
<text x="231.8" y="70.7">PE</text>
<text x="232" y="68.2">FE</text>
<text x="205" y="73.3">TBR4</text>
<text x="205" y="75.8">TBR5</text>
<text x="205" y="78.3">TBR6</text>
<text x="205" y="80.9">TBR7</text>
<text x="205" y="83.4">TBR8</text>
<text x="205" y="89.8">SFD</text>
<text x="205" y="87.2">RRD</text>
<text x="205" y="92.3">~{DRR}</text>
<text x="205" y="94.8">~{TBRL}</text>
<text x="220.6" y="97.3" transform="rotate(-90 220.6 97.3)">GND</text>
<text x="156" y="111.4">A0</text>
<text x="156" y="113.9">A1</text>
<text x="163.4" y="112.8" transform="rotate(-90 163.4 112.8)">VCC</text>
<text x="166.7" y="113.9">Y1</text>
<text x="166.7" y="111.4">Y0</text>
<text x="156" y="116.4">A2</text>
<text x="156" y="119">A3</text>
<text x="166.7" y="119">Y3</text>
<text x="166.7" y="116.4">Y2</text>
<text x="156" y="121.5">A4</text>
<text x="156" y="124.1">A5</text>
<text x="166.7" y="124.1">Y5</text>
<text x="166.7" y="121.5">Y4</text>
<text x="156" y="126.6">A6</text>
<text x="156" y="129.1">A7</text>
<text x="166.7" y="129.1">Y7</text>
<text x="166.7" y="126.6">Y6</text>
<text x="156" y="134.2">G1</text>
<text x="156" y="136.8">G2</text>
<text x="163.4" y="137.4" transform="rotate(-90 163.4 137.4)">GND</text>
<text x="135.5" y="171.2" transform="rotate(-90 135.5 171.2)">VCC</text>
<text x="158.3" y="171.2" transform="rotate(-90 158.3 171.2)">VCC</text>
<text x="135.5" y="180.6" transform="rotate(-90 135.5 180.6)">GND</text>
<text x="158.3" y="180.6" transform="rotate(-90 158.3 180.6)">GND</text>
</g>
<g font-size="1.8" fill="#6e3ba0">
<text x="21.1" y="41.5">ADR[1..2]</text>
<text x="156.2" y="87.2">DATA[0..7]</text>
</g>
<g font-size="1.8" fill="#542682">
<text x="188.2" y="40.2">RESET</text>
<text x="32.7" y="60.6">~{CE}</text>
<text x="32.6" y="82.1">~{RD}</text>
<text x="32.4" y="84.7">~{WR}</text>
</g>
<g font-size="1.8">
<text x="36.8" y="44.1">ADR1</text>
<text x="36.8" y="46.6">ADR2</text>
<text x="193" y="45.4">DATA1</text>
<text x="193" y="47.9">DATA2</text>
<text x="193" y="42.8">DATA0</text>
<text x="193" y="50.5">DATA3</text>
<text x="193" y="53">DATA4</text>
<text x="125.5" y="56.8">RRD</text>
<text x="193" y="55.5">DATA5</text>
<text x="193" y="58.1">DATA6</text>
<text x="239.9" y="59.3">XCSR</text>
<text x="193" y="60.6">DATA7</text>
<text x="193" y="64.4">DATA0</text>
<text x="239.9" y="61.9">RCSR</text>
<text x="242.5" y="64.4">DE</text>
<text x="193" y="69.5">DATA2</text>
<text x="193" y="67">DATA1</text>
<text x="242.5" y="69.5">PE</text>
<text x="242.7" y="67">FE</text>
<text x="124.8" y="72">TBRL</text>
<text x="193" y="74.6">DATA4</text>
<text x="193" y="77.1">DATA5</text>
<text x="193" y="72">DATA3</text>
<text x="193" y="79.7">DATA6</text>
<text x="193" y="82.2">DATA7</text>
<text x="194.3" y="86">RRD</text>
<text x="195.6" y="93.6">TBRL 23</text>
<text x="92.7" y="97.4">XCSR</text>
<text x="178.3" y="110.1">DATA7</text>
<text x="178.3" y="112.7">DATA6</text>
<text x="178.3" y="115.2">DATA5</text>
<text x="178.3" y="117.8">DATA4</text>
<text x="92.7" y="121.6">RCSR</text>
<text x="143.5" y="125.4">FE</text>
<text x="143.5" y="122.8">DE</text>
<text x="178.3" y="120.3">DATA3</text>
<text x="178.3" y="125.4">DATA1</text>
<text x="178.3" y="122.8">DATA2</text>
<text x="212.1" y="121.6">RCSR</text>
<text x="143.5" y="127.9">PE</text>
<text x="178.3" y="127.9">DATA0</text>
<text x="212.1" y="131.7">XCSR</text>
<text x="204.5" y="141.9">DE</text>
<text x="204.5" y="147">FE</text>
<text x="204.5" y="152.1">PE</text>
</g>
<g font-size="1.8" fill="#0000c2">
<text x="260.8" y="43">TXD</text>
<text x="260.9" y="45.6">RXD</text>
</g>
</svg>
